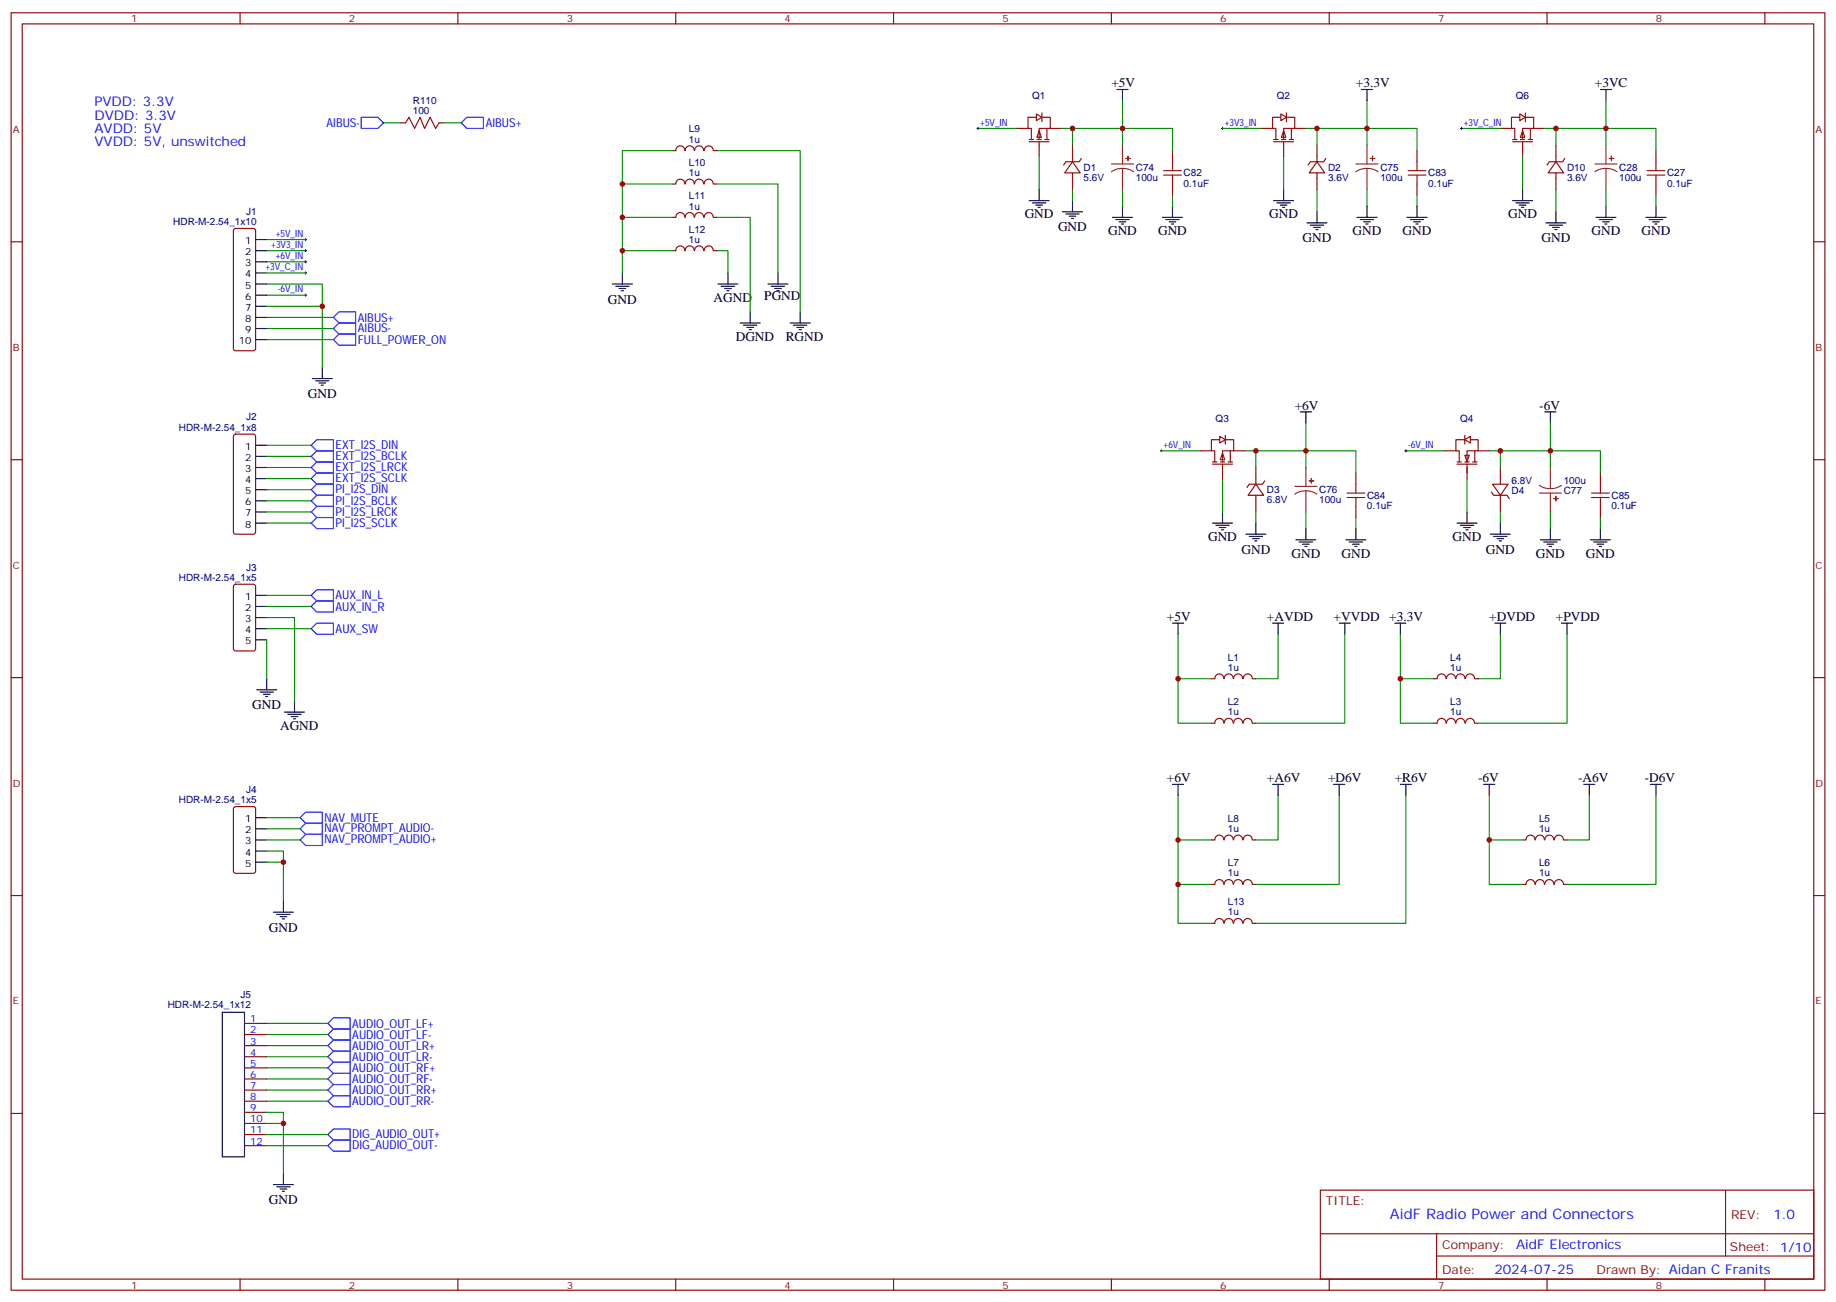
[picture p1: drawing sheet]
<svg xmlns="http://www.w3.org/2000/svg" width="583mm" height="413mm" viewBox="0 0 583 413" stroke-linecap="round" stroke-linejoin="round" font-family="sans-serif">
<g fill="none" stroke="#870000" stroke-width=".35">
<path d="M3.5 4.1h575.8v405.3h-575.8zM7.1 7.6h568.6v398.3h-568.6zM76.2 4.1v3.5M145.3 4.1v3.5M214.5 4.1v3.5M283.6 4.1v3.5M352.8 4.1v3.5M421.9 4.1v3.5M491.1 4.1v3.5M560.2 4.1v3.5M127 39h1.8M139.3 39h1.8"/>
<path d="M329.1 37.2h-2.8v3.5h1.1v3.6M330.9 37.2h2.5v3.5h-3.6v3.6M322.8 40.7h3.5M326.7 45h6.3M326.7 44.3h1.4M329.1 44.3h1.5M329.8 41.5l.8 2.1h-1.5zM329.8 45v4.6M331.6 44.3h1.4M332.3 40.7v3.6M333.4 40.7h3.5M3.5 76.7h3.6"/>
<path d="M575.7 76.7h3.6M3.5 145.9h3.6M575.7 145.9h3.6M3.5 215h3.6M575.7 215h3.6M3.5 284.2h3.6M575.7 284.2h3.6M3.5 353.3h3.6M575.7 353.3h3.6M419.1 377.6h156.6v28.3h-156.6zM547.7 377.7v20.9M419.1 391.5h156.5"/>
<path d="M456 398.6h119.6M456 391.5v14.1M76.2 405.9v3.5M145.3 405.9v3.5M214.5 405.9v3.5M283.6 405.9v3.5M352.8 405.9v3.5M421.9 405.9v3.5M491.1 405.9v3.5M560.2 405.9v3.5"/>
</g>
<path d="M114.7 37.2h5.2l1.8 1.8-1.8 1.7h-5.2zM146.4 39l1.8-1.8h5.3v3.5h-5.3z" fill="none" stroke="#00f" stroke-width=".35"/>
<path d="M128.8 39l1-1.8 1.8 3.5 1.7-3.5 1.5 3.5 1.7-3.5 1.8 3.5 1-1.7" fill="none" stroke="#a10000" stroke-width=".35"/>
<path d="M121.7 39h5.3M141.1 39h5.3" fill="none" stroke="#008700" stroke-width=".35"/>
<path d="M329 36.2l1.7 1-1.7 1.1z" fill="#fff" stroke="#870000" stroke-width=".35"/>
<g fill="none" stroke="#870000" stroke-width=".35">
<path d="M330.7 35.8v2.8M406.8 37.2h-2.9v3.5h1.1v3.6M408.5 37.2h2.5v3.5h-3.5v3.6M340.4 51.3l2.5 3.6h-4.9zM340.4 46v5.3M340.4 54.9v5.2M343.3 50.3l-.8 1h-4.2l-.7 1.1M400.4 40.7h3.5M404.3 45h6.3M404.3 44.3h1.4M406.8 44.3h1.4M407.5 41.5l.7 2.1h-1.4z"/>
<path d="M407.5 45v4.6M409.2 44.3h1.4M409.9 40.7v3.6M411 40.7h3.5"/>
</g>
<g fill="none" stroke="#008700" stroke-width=".35">
<path d="M356.3 31.9v8.8h-19.4M433.9 31.9v8.8h-19.4M310.4 40.7h12.4M329.8 49.6v10.5M340.4 40.7v5.3M356.3 40.7v5.3M388.1 40.7h12.3M407.5 49.6v10.5M418 40.7v5.3M433.9 40.7v5.3M340.4 60.1v3.6M356.3 60.1v5.3"/>
<path d="M433.9 60.1v5.3"/>
</g>
<g fill="none" stroke="#000" stroke-width=".35">
<path d="M354.5 28.4h3.6M356.3 28.4v3.5M432.2 28.4h3.5M433.9 28.4v3.5M326.7 63.7h6.3M327.7 64.4h4.3M328.8 65.1h2.1M329.5 65.8h.7M329.8 60.1v3.6M337.3 67.2h6.3M338.3 67.9h4.2M339.4 68.6h2.1"/>
<path d="M340.1 69.3h.7M340.4 63.7v3.5M353.1 69h6.4M354.2 69.7h4.2M355.2 70.4h2.2M356 71.1h.7M356.3 65.4v3.6M404.3 63.7h6.3M405.3 64.4h4.3M406.4 65.1h2.1M407.1 65.8h.7M407.5 60.1v3.6"/>
<path d="M430.7 69h6.4M431.8 69.7h4.2M432.9 70.4h2.1M433.6 71.1h.7M433.9 65.4v3.6"/>
</g>
<path d="M310.1 40.7h.7M310.4 40.4v.7M387.7 40.7h.7M388.1 40.4v.7" fill="none" stroke="#000" stroke-width=".32"/>
<path d="M352.8 52h7M356.3 53.4l-1.8 .3-1.7 .8M356.3 53.4l1.9 .3 1.6 .8M356.3 46v6M356.3 53.4v6.7M430.4 52h7M433.9 53.4l-1.8 .3-1.7 .8M433.9 53.4l1.9 .3 1.6 .8M433.9 46v6M433.9 53.4v6.7" fill="none" stroke="#8c2424" stroke-width=".35"/>
<g fill="#8c2424" stroke="#8c2424" stroke-width=".35">
<path d="M357.4 50.3h1.4z"/>
<path d="M358 49.6l.1 1.4z"/>
<path d="M435 50.3h1.4z"/>
<path d="M435.6 49.6l.1 1.4z"/>
</g>
<path d="M406.6 36.2l1.7 1-1.7 1.1z" fill="#fff" stroke="#870000" stroke-width=".35"/>
<g fill="none" stroke="#870000" stroke-width=".35">
<path d="M408.3 35.8v2.8M418 51.3l2.5 3.6h-4.9zM418 46v5.3M418 54.9v5.2M420.9 50.3l-.7 1h-4.3l-.7 1.1M387.3 139.5h-2.8v3.6h1.1v3.5M389.1 139.5h2.5v3.6h-3.5v3.5M381 143.1h3.5M384.9 147.3h6.3M384.9 146.6h1.4M387.3 146.6h1.5M388.1 143.8l.7 2.1h-1.5z"/>
<path d="M388.1 147.3v4.6M389.8 146.6h1.4M390.5 143.1v3.5M391.6 143.1h3.5M398.6 153.6l2.5 3.6h-4.9zM398.6 148.3v5.3M398.6 157.2v5.3M401.5 152.6l-.7 1h-4.3l-.7 1.1"/>
</g>
<path d="M418 60.1v7.1M414.5 134.2v8.9h-19.4M368.7 143.1h12.3M388.1 151.9v10.6M398.6 143.1v5.2M414.5 143.1v5.2M398.6 162.5v3.5M414.5 162.5v5.2" fill="none" stroke="#008700" stroke-width=".35"/>
<g fill="none" stroke="#000" stroke-width=".35">
<path d="M414.9 70.7h6.3M415.9 71.4h4.3M417 72.1h2.1M417.7 72.8h.7M418 67.2v3.5M412.7 130.7h3.6M414.5 130.7v3.5M384.9 166h6.3M385.9 166.7h4.3M387 167.4h2.1M387.7 168.1h.7M388.1 162.5v3.5"/>
<path d="M395.5 169.5h6.3M396.5 170.2h4.3M397.6 170.9h2.1M398.3 171.6h.7M398.6 166v3.5M411.3 171.3h6.4M412.4 172h4.2M413.5 172.7h2.1M414.2 173.4h.7M414.5 167.7v3.6"/>
</g>
<path d="M411 154.3h7M414.5 155.8l-1.8 .2-1.7 .8M414.5 155.8l1.9 .2 1.6 .8M414.5 148.3v6M414.5 155.8v6.7" fill="none" stroke="#8c2424" stroke-width=".35"/>
<g fill="#8c2424" stroke="#8c2424" stroke-width=".35">
<path d="M415.6 152.6h1.4z"/>
<path d="M416.2 151.9l.1 1.4z"/>
</g>
<path d="M368.3 143.1h.7M368.7 142.7v.7" fill="none" stroke="#000" stroke-width=".32"/>
<path d="M387.2 138.5l1.7 1-1.7 1.1z" fill="#fff" stroke="#870000" stroke-width=".35"/>
<g fill="none" stroke="#870000" stroke-width=".35">
<path d="M388.9 138.1v2.8M473.4 156.1l.7 1.1h4.3l.7 1M473.8 153.6h4.9l-2.5 3.6zM476.2 148.3v5.3M476.2 157.2v5.3M388.4 215.3a1.41 1.41 0 0 0-1.4-1.5 1.41 1.41 0 0 0-1.4 1.5l-1.1 .1M388.6 215.3a1.41 1.41 0 0 1 1.4-1.5 1.41 1.41 0 0 1 1.4 1.5M391.6 215.3a1.41 1.41 0 0 1 1.4-1.5 1.41 1.41 0 0 1 1.4 1.5M394.7 215.3a1.41 1.41 0 0 1 1.4-1.5 1.41 1.41 0 0 1 1.4 1.5M397.6 215.4h1M455.1 215.4h1M456.2 215.3a1.41 1.41 0 0 1 1.4-1.5 1.41 1.41 0 0 1 1.4 1.5"/>
<path d="M459.2 215.3a1.41 1.41 0 0 1 1.4-1.5 1.41 1.41 0 0 1 1.4 1.5M462.2 215.3a1.41 1.41 0 0 1 1.4-1.5 1.41 1.41 0 0 1 1.4 1.5M465.2 215.3a1.41 1.41 0 0 1 1.4-1.5 1.41 1.41 0 0 1 1.4 1.5M468.1 215.4h1.1M388.4 229.5a1.41 1.41 0 0 0-1.4-1.5 1.41 1.41 0 0 0-1.4 1.5h-1.1M388.6 229.5a1.41 1.41 0 0 1 1.4-1.5 1.41 1.41 0 0 1 1.4 1.5M391.6 229.5a1.41 1.41 0 0 1 1.4-1.5 1.41 1.41 0 0 1 1.4 1.5M394.7 229.5a1.41 1.41 0 0 1 1.4-1.5 1.41 1.41 0 0 1 1.4 1.5M397.6 229.5h1M455.1 229.5h1M456.2 229.5a1.41 1.41 0 0 1 1.4-1.5 1.41 1.41 0 0 1 1.4 1.5M459.2 229.5a1.41 1.41 0 0 1 1.4-1.5 1.41 1.41 0 0 1 1.4 1.5"/>
<path d="M462.2 229.5a1.41 1.41 0 0 1 1.4-1.5 1.41 1.41 0 0 1 1.4 1.5M465.2 229.5a1.41 1.41 0 0 1 1.4-1.5 1.41 1.41 0 0 1 1.4 1.5M468.1 229.5h1.1M384.5 266.5h1.1M385.6 266.5a1.41 1.41 0 0 1 1.4-1.5 1.41 1.41 0 0 1 1.4 1.5M388.6 266.5a1.41 1.41 0 0 1 1.4-1.5 1.41 1.41 0 0 1 1.4 1.5M391.6 266.5a1.41 1.41 0 0 1 1.4-1.5 1.41 1.41 0 0 1 1.4 1.5M394.7 266.5a1.41 1.41 0 0 1 1.4-1.5 1.41 1.41 0 0 1 1.4 1.5M397.6 266.5h1M483.3 266.5h1.1M484.4 266.5a1.41 1.41 0 0 1 1.4-1.5 1.41 1.41 0 0 1 1.4 1.5M487.4 266.5a1.41 1.41 0 0 1 1.4-1.5 1.41 1.41 0 0 1 1.4 1.5"/>
<path d="M490.4 266.5a1.41 1.41 0 0 1 1.4-1.5 1.41 1.41 0 0 1 1.4 1.5M493.4 266.5a1.41 1.41 0 0 1 1.4-1.5 1.41 1.41 0 0 1 1.4 1.5M496.4 266.5h1M388.4 280.6a1.41 1.41 0 0 0-1.4-1.5 1.41 1.41 0 0 0-1.4 1.5h-1.1M388.6 280.6a1.41 1.41 0 0 1 1.4-1.5 1.41 1.41 0 0 1 1.4 1.5M391.6 280.6a1.41 1.41 0 0 1 1.4-1.5 1.41 1.41 0 0 1 1.4 1.5M394.7 280.6a1.41 1.41 0 0 1 1.4-1.5 1.41 1.41 0 0 1 1.4 1.5M397.6 280.6h1M487.2 280.6a1.41 1.41 0 0 0-1.4-1.5 1.41 1.41 0 0 0-1.4 1.5h-1.1M487.4 280.6a1.41 1.41 0 0 1 1.4-1.5 1.41 1.41 0 0 1 1.4 1.5M490.4 280.6a1.41 1.41 0 0 1 1.4-1.5 1.41 1.41 0 0 1 1.4 1.5M493.4 280.6a1.41 1.41 0 0 1 1.4-1.5 1.41 1.41 0 0 1 1.4 1.5"/>
<path d="M496.4 280.6h1"/>
</g>
<g fill="none" stroke="#000" stroke-width=".35">
<path d="M490.4 130.7h3.5M492.1 130.7v3.5M462.5 166h6.3M463.5 166.7h4.3M464.6 167.4h2.1M465.3 168.1h.7M465.7 162.5v3.5M473.1 169.5h6.3M474.1 170.2h4.3M475.2 170.9h2.1M475.9 171.6h.7M476.2 166v3.5"/>
<path d="M488.9 171.3h6.4M490 172h4.2M491.1 172.7h2.1M491.8 173.4h.7M492.1 167.7v3.6M372.2 197.7h3.5M373.9 197.7v3.6M403.9 197.7h3.6M405.7 197.7v3.6M425.1 197.7h3.5M426.9 197.7v3.6M442.7 197.7h3.6"/>
<path d="M444.5 197.7v3.6M474.5 197.7h3.5M476.2 197.7v3.6M495.7 197.7h3.5M497.4 197.7v3.6M372.2 248.9h3.5M373.9 248.9v3.5M403.9 248.9h3.6M405.7 248.9v3.5M423.3 248.9h3.6M425.1 248.9v3.5M471 248.9h3.5"/>
<path d="M472.7 248.9v3.5M502.7 248.9h3.5M504.5 248.9v3.5M523.9 248.9h3.5M525.6 248.9v3.5"/>
</g>
<g fill="none" stroke="#008700" stroke-width=".35">
<path d="M492.1 134.2v8.9h-19.4M446.3 143.1h12.3M465.7 151.9v10.6M476.2 143.1v5.2M492.1 143.1v5.2M476.2 162.5v3.5M492.1 162.5v5.2M373.9 201.3v14.1h10.6M373.9 215.4v14.1h10.6M405.7 201.3v14.1h-7.1M426.9 201.3v28.2h-28.3M444.5 215.4v14.1h10.6"/>
<path d="M444.5 201.3v14.1h10.6M476.2 201.3v14.1h-7M497.4 201.3v28.2h-28.2M373.9 252.4v14.1h10.6M405.7 252.4v14.1h-7.1M425.1 252.4v28.2h-26.5M472.7 252.4v14.1h10.6M504.5 252.4v14.1h-7.1M525.6 252.4v28.2h-28.2M373.9 266.5v14.1h10.6M472.7 266.5v14.1h10.6"/>
</g>
<path d="M445.9 143.1h.7M446.3 142.7v.7" fill="none" stroke="#000" stroke-width=".32"/>
<path d="M488.6 154l1.7 .8 1.8 .2M488.6 156.5h7.1M492.1 148.3v6.7M492.1 156.5v6M495.7 154l-1.7 .8-1.9 .2" fill="none" stroke="#8c2424" stroke-width=".35"/>
<g fill="#8c2424" stroke="#8c2424" stroke-width=".35">
<path d="M493.2 158.2h1.4z"/>
<path d="M493.9 157.5v1.4z"/>
</g>
<g fill="#fff" stroke="#870000" stroke-width=".35">
<path d="M465 144.5h1.4l-.7 2.1z"/>
<path d="M465 139.5l1.7-1v2.1z"/>
</g>
<g fill="none" stroke="#870000" stroke-width=".35">
<path d="M482.6 37.2h-2.8v3.5h1v3.6M484.4 37.2h2.4v3.5h-3.5v3.6M213.4 58.4h1.1M214.5 58.4a1.41 1.41 0 0 1 1.4-1.5 1.41 1.41 0 0 1 1.4 1.5M217.3 47.8a1.41 1.41 0 0 0-1.4-1.5 1.41 1.41 0 0 0-1.4 1.5h-1.1M217.5 47.8a1.41 1.41 0 0 1 1.4-1.5 1.41 1.41 0 0 1 1.4 1.5M217.5 58.4a1.41 1.41 0 0 1 1.4-1.5 1.41 1.41 0 0 1 1.4 1.5M220.5 47.8a1.41 1.41 0 0 1 1.4-1.5 1.41 1.41 0 0 1 1.4 1.5M220.5 58.4a1.41 1.41 0 0 1 1.4-1.5 1.41 1.41 0 0 1 1.4 1.5M223.6 47.8a1.41 1.41 0 0 1 1.4-1.5 1.41 1.41 0 0 1 1.4 1.5M223.6 58.4a1.41 1.41 0 0 1 1.4-1.5 1.41 1.41 0 0 1 1.4 1.5M226.5 47.8h1"/>
<path d="M226.5 58.4h1M372.2 47.8v3.5M372.2 58.4v3.5M449.8 47.8v3.5M449.8 58.4v3.5M476.2 40.7h3.6M480.1 45h6.4M480.1 44.3h1.4M482.6 44.3h1.4M483.3 41.5l.7 2.1h-1.4zM483.3 45v4.6M485.1 44.3h1.4"/>
<path d="M485.8 40.7v3.6M486.8 40.7h3.6M493.9 51.3l2.5 3.6h-5zM493.9 46v5.3M493.9 54.9v5.2M496.7 50.3l-.7 1h-4.2l-.7 1.1M525.6 47.8v3.5M525.6 58.4v3.5M74.3 72.7l.5-.2h5.6l.5 .2 .2 .5v37.4l-.2 .5-.5 .2h-5.6l-.5-.2-.2-.5v-37.4zM217.3 68.9a1.41 1.41 0 0 0-1.4-1.5 1.41 1.41 0 0 0-1.4 1.5l-1.1 .1M217.3 79.5a1.41 1.41 0 0 0-1.4-1.5 1.41 1.41 0 0 0-1.4 1.5l-1.1 .1M217.5 68.9a1.41 1.41 0 0 1 1.4-1.5 1.41 1.41 0 0 1 1.4 1.5"/>
<path d="M217.5 79.5a1.41 1.41 0 0 1 1.4-1.5 1.41 1.41 0 0 1 1.4 1.5M220.5 68.9a1.41 1.41 0 0 1 1.4-1.5 1.41 1.41 0 0 1 1.4 1.5M220.5 79.5a1.41 1.41 0 0 1 1.4-1.5 1.41 1.41 0 0 1 1.4 1.5M223.6 68.9a1.41 1.41 0 0 1 1.4-1.5 1.41 1.41 0 0 1 1.4 1.5M223.6 79.5a1.41 1.41 0 0 1 1.4-1.5 1.41 1.41 0 0 1 1.4 1.5M226.5 69h1M226.5 79.6h1M74.3 138l.5-.2h5.6l.5 .2 .2 .5v30.3l-.2 .5-.5 .2h-5.6l-.5-.2-.2-.5v-30.3zM465 139.5h-2.9v3.6h1.1v3.5M465 138.1v2.8M466.7 139.5h2.5v3.6h-3.5v3.5M430.4 150.1v3.5"/>
<path d="M458.6 143.1h3.5M462.5 147.3h6.3M462.5 146.6h1.4M465 146.6h1.4M465.7 147.3v4.6M467.4 146.6h1.4M468.1 143.1v3.5M469.2 143.1h3.5M508 150.1v3.5M430.4 160.7v3.5M508 160.7v3.5M74.3 185.6l.5-.2h5.6l.7 .4v20l-.4 .7-5.9 .1-.7-.5v-20z"/>
<path d="M74.3 256.1l.5-.2h5.6l.7 .5v20l-.4 .7h-5.9l-.7-.5v-20zM388.4 293a1.41 1.41 0 0 0-1.4-1.5 1.41 1.41 0 0 0-1.4 1.5h-1.1M388.6 293a1.41 1.41 0 0 1 1.4-1.5 1.41 1.41 0 0 1 1.4 1.5M391.6 293a1.41 1.41 0 0 1 1.4-1.5 1.41 1.41 0 0 1 1.4 1.5M394.7 293a1.41 1.41 0 0 1 1.4-1.5 1.41 1.41 0 0 1 1.4 1.5M397.6 293h1M77.6 324.7h7.1M77.6 328.3h7.1M77.6 331.8h7.1M77.6 335.3h7.1M77.6 338.8h7.1M77.6 342.4h7.1"/>
<path d="M77.6 345.9h7.1M77.6 349.4h7.1M77.6 353h7.1M77.6 356.5h7.1M77.6 360h7.1M77.6 363.5h7.1"/>
</g>
<g fill="none" stroke="#000" stroke-width=".35">
<path d="M81.1 76h3.6M81.1 79.6h3.6M369 69h6.4M370.1 69.7h4.2M371.1 70.4h2.1M371.8 71.1h.7M372.2 65.4v3.6M446.6 69h6.4M447.7 69.7h4.2M448.7 70.4h2.1M449.4 71.1h.7M449.8 65.4v3.6"/>
<path d="M490.7 70.7h6.4M491.8 71.4h4.2M492.8 72.1h2.1M493.5 72.8h.7M493.9 67.2v3.5M522.5 69h6.3M523.5 69.7h4.3M524.6 70.4h2.1M525.3 71.1h.7M525.6 65.4v3.6M81.1 90.1h3.6M81.1 83.1h3.6"/>
<path d="M81.1 86.6h3.6M81.1 93.7h3.6M81.1 97.2h3.6M194.4 90.1h6.3M195.4 90.8h4.3M196.5 91.5h2.1M197.2 92.3h.7M197.6 86.6v3.5M227.9 90.1h6.3M229 90.8h4.2M230 91.5h2.1M230.7 92.3h.7"/>
<path d="M231.1 86.6v3.5M238.1 99v3.5M243.8 90.1h6.3M244.8 90.8h4.3M245.9 91.5h2.1M246.6 92.3h.7M246.9 86.6v3.5M254 99v3.5M81.1 100.7h3.6M81.1 104.2h3.6M81.1 107.8h3.6M102.3 116.6v3.5"/>
<path d="M234.9 102.5h6.4M236 103.2h4.2M237.1 103.9h2.1M237.8 104.6h.7M250.8 102.5h6.4M251.9 103.2h4.2M252.9 103.9h2.2M253.6 104.6h.8M99.1 120.1h6.4M100.2 120.8h4.2M101.2 121.5h2.2M102 122.2h.7"/>
<path d="M81.1 141.3h3.6M81.1 144.8h3.6M81.1 148.3h3.6M81.1 151.9h3.6M81.1 155.4h3.6M81.1 158.9h3.6M81.1 162.5h3.6M81.1 166h3.6M427.2 171.3h6.4M428.3 172h4.2M429.3 172.7h2.1M430 173.4h.7"/>
<path d="M430.4 167.7v3.6M504.8 171.3h6.4M505.9 172h4.2M506.9 172.7h2.2M507.6 173.4h.8M508 167.7v3.6M81.1 188.9h3.6M81.1 192.4h3.6M81.1 196h3.6M81.1 199.5h3.6M81.1 203h3.6M81.5 218.9h6.3"/>
<path d="M82.5 219.6h4.3M84.7 215.4v3.5M83.6 220.3h2.1M84.3 221h.7M90.3 226h6.4M91.4 226.7h4.2M92.4 227.4h2.1M93.1 228.1h.7M93.5 222.4v3.6M81.1 259.5h3.6M444.5 248.9h3.5M446.3 248.9v3.5"/>
<path d="M81.1 263h3.6M81.1 266.5h3.6M81.1 270.1h3.6M81.1 273.6h3.6M86.8 289.5h6.3M87.8 290.2h4.3M88.9 290.9h2.1M89.6 291.6h.7M90 285.9v3.6M70.6 321.2h7v45.9h-7zM86.8 375.9h6.3M87.8 376.6h4.3"/>
<path d="M88.9 377.3h2.1M89.6 378h.7M90 372.4v3.5"/>
</g>
<g fill="none" stroke="#008700" stroke-width=".35">
<path d="M197.6 58.4h15.8M213.4 47.8h-15.8v38.8M227.5 58.4h19.4v28.2M227.5 47.8h26.5v51.2M356.3 40.7h15.9v7.1M433.9 40.7h15.9v7.1M509.8 40.7h15.8v7.1M84.7 79.6h12.3M84.7 76h12.3M197.6 69h15.8M197.6 79.6h15.8M227.5 79.6h3.6v7"/>
<path d="M227.5 69h10.6v30M372.2 61.9v3.5M449.8 61.9v3.5M493.9 60.1v7.1M525.6 61.9v3.5M84.7 90.1h17.6v26.5M84.7 83.1h12.3M84.7 93.7h12.3M84.7 86.6h12.3M84.7 97.2h17.6M84.7 100.7h21.1M84.7 104.2h21.1"/>
<path d="M84.7 107.8h21.1M84.7 141.3h14.1M84.7 144.8h14.1M84.7 148.3h14.1M84.7 151.9h14.1M84.7 158.9h14.1M84.7 155.4h14.1M414.5 143.1h15.9v7M492.1 143.1h15.9v7M84.7 166h14.1M84.7 162.5h14.1M430.4 164.2v3.5"/>
<path d="M508 164.2v3.5M84.7 196h8.8v26.4M84.7 188.9h14.1M84.7 192.4h14.1M84.7 199.5h14.1M84.7 203v12.4M84.7 259.5h10.5M446.3 252.4v40.6h-47.7M84.7 273.6h5.3v12.3M84.7 270.1h5.3v3.5M84.7 263h10.5M84.7 266.5h10.5"/>
<path d="M373.9 280.6v12.4h10.6M84.7 324.7h19.4M84.7 328.3h19.4M84.7 335.3h19.4M84.7 331.8h19.4M84.7 338.8h19.4M84.7 353h5.3v19.4M84.7 345.9h19.4M84.7 349.4h19.4M84.7 342.4h19.4M84.7 356.5h5.3M84.7 360h19.4"/>
<path d="M84.7 363.5h19.4"/>
</g>
<g fill="none" stroke="#a10000" stroke-width=".35">
<path d="M369.4 55.6h5.6M369.4 54.2h5.6M372.2 51.3v2.9M372.2 55.6v2.8M447 55.6h5.6M447 54.2h5.6M449.8 51.3v2.9M449.8 55.6v2.8M522.8 55.6h5.7M522.8 54.2h5.7M525.6 51.3v2.9M525.6 55.6v2.8"/>
<path d="M427.6 157.9h5.6M427.6 156.5h5.6M430.4 153.6v2.9M430.4 157.9v2.8M505.2 157.9h5.6M505.2 156.5h5.6M508 153.6v2.9M508 157.9v2.8"/>
</g>
<path d="M96.7 76h.7M96.7 79.6h.7M97 75.7v.7M97 79.2v.7M96.7 83.1h.7M96.7 93.7h.7M96.7 86.6h.7M97 82.7v.7M97 86.3v.7M97 93.3v.7" fill="none" stroke="#000" stroke-width=".32"/>
<g fill="none" stroke="#00f" stroke-width=".35">
<path d="M105.8 104.2l1.8-1.7h5.3v3.5h-5.3zM105.8 100.7l1.8-1.7h5.3v3.5h-5.3zM107.6 106h5.3v3.5h-5.3l-1.8-1.7zM98.8 141.3l1.7-1.8h5.3v3.6h-5.3zM98.8 144.8l1.7-1.7h5.3v3.5h-5.3zM98.8 158.9l1.7-1.7h5.3v3.5h-5.3zM100.5 146.6h5.3v3.5h-5.3l-1.7-1.8zM100.5 150.1h5.3v3.5h-5.3l-1.7-1.7zM100.5 153.6h5.3v3.6h-5.3l-1.7-1.8zM98.8 166l1.7-1.8h5.3v3.5h-5.3zM98.8 162.5l1.7-1.8h5.3v3.5h-5.3zM98.8 188.9l1.7-1.8h5.3v3.6h-5.3z"/>
<path d="M98.8 192.4l1.7-1.7h5.3v3.5h-5.3zM100.5 197.7h5.3v3.6h-5.3l-1.7-1.8zM97 257.7h5.3v3.5h-5.3l-1.8-1.7zM95.2 266.5l1.8-1.7h5.3v3.5h-5.3zM95.2 263l1.8-1.8h5.3v3.6h-5.3zM104.1 328.3l1.7-1.8h5.3v3.5h-5.3zM104.1 335.3l1.7-1.7h5.3v3.5h-5.3zM105.8 323h5.3v3.5h-5.3l-1.7-1.8zM105.8 330h5.3v3.6h-5.3l-1.7-1.8zM105.8 337.1h5.3v3.5h-5.3l-1.7-1.8zM104.1 349.4l1.7-1.7h5.3v3.5h-5.3zM104.1 342.4l1.7-1.8h5.3v3.5h-5.3z"/>
<path d="M105.8 344.1h5.3v3.6h-5.3l-1.7-1.8zM104.1 360l1.7-1.8h5.3v3.6h-5.3zM105.8 361.8h5.3v3.5h-5.3l-1.7-1.8z"/>
</g>
<path d="M482.4 36.2l1.8 1-1.8 1.1z" fill="#fff" stroke="#870000" stroke-width=".35"/>
<path d="M484.2 35.8v2.8" fill="none" stroke="#870000" stroke-width=".35"/>
<path d="M509.8 31.9v8.8h-19.4M463.9 40.7h12.3M483.3 49.6v10.5M493.9 40.7v5.3M509.8 40.7v5.3M509.8 60.1v5.3" fill="none" stroke="#008700" stroke-width=".35"/>
<path d="M508 28.4h3.5M509.8 28.4v3.5M480.1 63.7h6.4M481.2 64.4h4.2M482.2 65.1h2.2M483 65.8h.7M483.3 60.1v3.6M506.6 69h6.3M507.6 69.7h4.3M508.7 70.4h2.1M509.4 71.1h.7M509.8 65.4v3.6" fill="none" stroke="#000" stroke-width=".35"/>
<path d="M463.5 40.7h.8M463.9 40.4v.7" fill="none" stroke="#000" stroke-width=".32"/>
<path d="M506.2 52h7.1M509.8 53.4l-1.9 .3-1.7 .8M509.8 53.4l1.8 .3 1.7 .8M509.8 46v6M509.8 53.4v6.7" fill="none" stroke="#8c2424" stroke-width=".35"/>
<g fill="#8c2424" stroke="#8c2424" stroke-width=".35">
<path d="M510.8 50.3h1.4z"/>
<path d="M511.5 49.6v1.4z"/>
</g>
<g fill="#c00">
<circle cx="356.3" cy="40.7" r=".88"/>
<circle cx="433.9" cy="40.7" r=".88"/>
<circle cx="414.5" cy="143.1" r=".88"/>
<circle cx="472.7" cy="266.5" r=".88"/>
<circle cx="373.9" cy="266.5" r=".88"/>
<circle cx="492.1" cy="143.1" r=".88"/>
<circle cx="373.9" cy="215.4" r=".88"/>
<circle cx="444.5" cy="215.4" r=".88"/>
<circle cx="197.6" cy="58.4" r=".88"/>
<circle cx="197.6" cy="69" r=".88"/>
<circle cx="197.6" cy="79.6" r=".88"/>
<circle cx="373.9" cy="280.6" r=".88"/>
<circle cx="398.6" cy="143.1" r=".88"/>
<circle cx="340.4" cy="40.7" r=".88"/>
<circle cx="418" cy="40.7" r=".88"/>
<circle cx="476.3" cy="143.1" r=".88"/>
<circle cx="90" cy="273.6" r=".88"/>
<circle cx="90" cy="356.5" r=".88"/>
<circle cx="102.3" cy="97.2" r=".88"/>
<circle cx="493.9" cy="40.7" r=".88"/>
<circle cx="509.8" cy="40.7" r=".88"/>
</g>
<text font-size="4.6" fill="#00f" x="441.2" y="386.7">AidF Radio Power and Connectors</text>
<g font-size="4.2">
<text x="352.8" y="27.7">+5V</text>
<text x="430.4" y="27.7">+3.3V</text>
<text x="506.2" y="27.7">+3VC</text>
<text x="325.3" y="69.3">GND</text>
<text x="402.9" y="69.3">GND</text>
<text x="478.7" y="69.3">GND</text>
<text x="335.8" y="73.4">GND</text>
<text x="351.7" y="74.6">GND</text>
<text x="367.6" y="74.6">GND</text>
<text x="413.5" y="76.9">GND</text>
<text x="429.3" y="74.6">GND</text>
<text x="445.2" y="74.6">GND</text>
<text x="489.3" y="76.9">GND</text>
<text x="505.2" y="74.6">GND</text>
<text x="521.1" y="74.6">GND</text>
<text x="226.5" y="95.8">AGND</text>
<text x="242.6" y="95.1">PGND</text>
<text x="193" y="96.3">GND</text>
<text x="233.5" y="108.1">DGND</text>
<text x="249.4" y="108.1">RGND</text>
<text x="97.7" y="126.3">GND</text>
<text x="411" y="130">+6V</text>
<text x="488.6" y="130">-6V</text>
<text x="383.5" y="171.6">GND</text>
<text x="461.1" y="171.6">GND</text>
<text x="394.1" y="175.7">GND</text>
<text x="409.9" y="176.9">GND</text>
<text x="425.8" y="176.9">GND</text>
<text x="471.7" y="175.7">GND</text>
<text x="487.5" y="176.9">GND</text>
<text x="503.4" y="176.9">GND</text>
<text x="370.4" y="197">+5V</text>
<text x="402.2" y="197">+AVDD</text>
<text x="423.3" y="197">+VVDD</text>
<text x="441" y="197">+3.3V</text>
<text x="472.7" y="197">+DVDD</text>
<text x="493.9" y="197">+PVDD</text>
<text x="80.1" y="225.1">GND</text>
<text x="88.9" y="231.6">AGND</text>
<text x="370.4" y="248.2">+6V</text>
<text x="402.2" y="248.2">+A6V</text>
<text x="421.6" y="248.2">+D6V</text>
<text x="442.7" y="248.2">+R6V</text>
<text x="469.2" y="248.2">-6V</text>
<text x="500.9" y="248.2">-A6V</text>
<text x="522.1" y="248.2">-D6V</text>
<text x="85.4" y="295.6">GND</text>
<text x="85.4" y="382.1">GND</text>
</g>
<g font-size="4.2" fill="#00f">
<text x="30" y="33.7">PVDD: 3.3V</text>
<text x="30" y="37.9">DVDD: 3.3V</text>
<text x="30" y="42.2">AVDD: 5V</text>
<text x="30" y="46.4">VVDD: 5V, unswitched</text>
<text x="562.9" y="386.9">1.0</text>
<text x="481.3" y="396.5">AidF Electronics</text>
<text x="474.4" y="404.3">2024-07-25</text>
</g>
<g font-size="3.9" fill="#00f">
<text x="103.7" y="40.3">AIBUS-</text>
<text x="154.2" y="40.4">AIBUS+</text>
<text x="113.6" y="102.1">AIBUS+</text>
<text x="113.6" y="105.5">AIBUS-</text>
<text x="113.6" y="109.1">FULL_POWER_ON</text>
<text x="106.5" y="142.4">EXT_I2S_DIN</text>
<text x="106.5" y="146">EXT_I2S_BCLK</text>
<text x="106.5" y="149.5">EXT_I2S_LRCK</text>
<text x="106.5" y="153">EXT_I2S_SCLK</text>
<text x="106.5" y="160.1">PI_I2S_BCLK</text>
<text x="106.5" y="156.6">PI_I2S_DIN</text>
<text x="106.5" y="167.1">PI_I2S_SCLK</text>
<text x="106.5" y="163.6">PI_I2S_LRCK</text>
<text x="106.5" y="190.1">AUX_IN_L</text>
<text x="106.5" y="193.9">AUX_IN_R</text>
<text x="106.5" y="200.8">AUX_SW</text>
<text x="103" y="260.8">NAV_MUTE</text>
<text x="103" y="267.6">NAV_PROMPT_AUDIO+</text>
<text x="103" y="264.1">NAV_PROMPT_AUDIO-</text>
<text x="111.8" y="326.1">AUDIO_OUT_LF+</text>
<text x="111.8" y="329.6">AUDIO_OUT_LF-</text>
<text x="111.8" y="333.1">AUDIO_OUT_LR+</text>
<text x="111.8" y="336.6">AUDIO_OUT_LR-</text>
<text x="111.8" y="340.2">AUDIO_OUT_RF+</text>
<text x="111.8" y="347.2">AUDIO_OUT_RR+</text>
<text x="111.8" y="343.7">AUDIO_OUT_RF-</text>
<text x="111.8" y="350.7">AUDIO_OUT_RR-</text>
<text x="111.8" y="364.5">DIG_AUDIO_OUT-</text>
<text x="111.8" y="361.2">DIG_AUDIO_OUT+</text>
</g>
<g font-size="3.9" fill="#800">
<text x="420.9" y="382.2">TITLE:</text>
<text x="549.5" y="386.9">REV:</text>
<text x="457.8" y="396.4">Company:</text>
<text x="549.1" y="397.1">Sheet: 1/10</text>
<text x="457.8" y="404.1">Date:</text>
<text x="506.8" y="404.2">Drawn By: Aidan C Franits</text>
</g>
<g font-size="3.2" fill="#800">
<text x="41.6" y="7.1">1</text>
<text x="110.8" y="7.1">2</text>
<text x="179.9" y="7.1">3</text>
<text x="249.1" y="7.1">4</text>
<text x="318.2" y="7.1">5</text>
<text x="387.3" y="7.1">6</text>
<text x="456.5" y="7.1">7</text>
<text x="525.6" y="7.1">8</text>
<text x="4.1" y="42.2">A</text>
<text x="576.3" y="42.2">A</text>
<text x="4.1" y="111.3">B</text>
<text x="576.3" y="111.3">B</text>
<text x="4.1" y="180.4">C</text>
<text x="576.3" y="180.4">C</text>
<text x="4.1" y="249.6">D</text>
<text x="576.3" y="249.6">D</text>
<text x="4.1" y="318.7">E</text>
<text x="576.3" y="318.7">E</text>
<text x="41.6" y="408.9">1</text>
<text x="110.8" y="408.9">2</text>
<text x="179.9" y="408.9">3</text>
<text x="249.1" y="408.9">4</text>
<text x="318.2" y="408.9">5</text>
<text x="387.3" y="408.9">6</text>
<text x="456.5" y="408.9">7</text>
<text x="525.6" y="408.9">8</text>
</g>
<g font-size="3.2" fill="#000080">
<text x="131" y="32.9">R110</text>
<text x="327.6" y="31.5">Q1</text>
<text x="405.3" y="31.5">Q2</text>
<text x="481.1" y="31.5">Q6</text>
<text x="131" y="36.2">100</text>
<text x="218.7" y="45.4">1u</text>
<text x="218.7" y="42">L9</text>
<text x="218.7" y="52.6">L10</text>
<text x="218.7" y="56">1u</text>
<text x="344" y="57.5">5.6V</text>
<text x="344" y="54.2">D1</text>
<text x="360.5" y="57.5">100u</text>
<text x="360.5" y="54.2">C74</text>
<text x="375.7" y="59.2">0.1uF</text>
<text x="375.7" y="56">C82</text>
<text x="421.6" y="57.5">3.6V</text>
<text x="421.6" y="54.2">D2</text>
<text x="438.1" y="57.5">100u</text>
<text x="438.1" y="54.2">C75</text>
<text x="453.3" y="59.2">0.1uF</text>
<text x="453.3" y="56">C83</text>
<text x="497.4" y="57.5">3.6V</text>
<text x="497.4" y="54.2">D10</text>
<text x="514" y="57.5">100u</text>
<text x="514" y="54.2">C28</text>
<text x="529.2" y="59.2">0.1uF</text>
<text x="529.2" y="56">C27</text>
<text x="218.7" y="63.2">L11</text>
<text x="55" y="71.4">HDR-M-2.54_1x10</text>
<text x="78.1" y="68.2">J1</text>
<text x="218.7" y="66.6">1u</text>
<text x="218.7" y="77.2">1u</text>
<text x="218.7" y="73.8">L12</text>
<text x="56.8" y="136.7">HDR-M-2.54_1x8</text>
<text x="78.1" y="133.4">J2</text>
<text x="385.9" y="133.8">Q3</text>
<text x="463.5" y="133.9">Q4</text>
<text x="479.8" y="153.5">6.8V</text>
<text x="496.4" y="153.5">100u</text>
<text x="402.2" y="159.8">6.8V</text>
<text x="402.2" y="156.5">D3</text>
<text x="418.7" y="159.8">100u</text>
<text x="418.7" y="156.5">C76</text>
<text x="433.9" y="161.5">0.1uF</text>
<text x="433.9" y="158.3">C84</text>
<text x="479.8" y="156.7">D4</text>
<text x="496.4" y="156.8">C77</text>
<text x="511.5" y="161.5">0.1uF</text>
<text x="511.5" y="158.3">C85</text>
<text x="56.8" y="184.3">HDR-M-2.54_1x5</text>
<text x="78.1" y="181.2">J3</text>
<text x="389.8" y="209.6">L1</text>
<text x="460.3" y="209.6">L4</text>
<text x="389.8" y="213">1u</text>
<text x="460.3" y="212.8">1u</text>
<text x="389.8" y="226.9">1u</text>
<text x="389.8" y="223.7">L2</text>
<text x="460.3" y="226.9">1u</text>
<text x="460.3" y="223.7">L3</text>
<text x="78.1" y="251.7">J4</text>
<text x="56.8" y="254.9">HDR-M-2.54_1x5</text>
<text x="389.8" y="260.8">L8</text>
<text x="488.5" y="263.9">1u</text>
<text x="488.5" y="260.8">L5</text>
<text x="389.8" y="264.1">1u</text>
<text x="389.8" y="274.9">L7</text>
<text x="488.5" y="274.9">L6</text>
<text x="389.8" y="278">1u</text>
<text x="488.5" y="278">1u</text>
<text x="389.8" y="287.2">L13</text>
<text x="389.8" y="290.4">1u</text>
<text x="76.4" y="316.6">J5</text>
<text x="53.2" y="319.8">HDR-M-2.54_1x12</text>
</g>
<g font-size="3.2" fill="#00f">
<text x="311.1" y="39.9">+5V_IN</text>
<text x="388.8" y="39.9">+3V3_IN</text>
<text x="464.6" y="39.9">+3V_C_IN</text>
<text x="87.6" y="75.1">+5V_IN</text>
<text x="86.1" y="78.7">+3V3_IN</text>
<text x="87.6" y="82.2">+6V_IN</text>
<text x="84.2" y="85.7">+3V_C_IN</text>
<text x="88.2" y="92.8">-6V_IN</text>
<text x="369.4" y="142.2">+6V_IN</text>
<text x="447" y="142.2">-6V_IN</text>
<text x="79.4" y="324.4">1</text>
<text x="79.4" y="327.9">2</text>
<text x="79.4" y="331.4">3</text>
<text x="79.4" y="335">4</text>
<text x="79.4" y="338.5">5</text>
<text x="79.4" y="342">6</text>
<text x="79.4" y="345.5">7</text>
<text x="79.4" y="349.1">8</text>
<text x="79.4" y="352.6">9</text>
<text x="79.4" y="356.1">10</text>
<text x="79.4" y="359.7">11</text>
<text x="79.4" y="363.2">12</text>
</g>
<g font-size="3.2">
<text x="77.8" y="77.4">1</text>
<text x="77.8" y="81">2</text>
<text x="77.8" y="84.5">3</text>
<text x="77.8" y="88">4</text>
<text x="77.8" y="91.5">5</text>
<text x="77.8" y="95.1">6</text>
<text x="77.8" y="98.6">7</text>
<text x="77.8" y="102.1">8</text>
<text x="77.8" y="105.7">9</text>
<text x="75.8" y="109.2">10</text>
<text x="77.8" y="142.7">1</text>
<text x="77.8" y="146.2">2</text>
<text x="77.8" y="149.8">3</text>
<text x="77.8" y="153.3">4</text>
<text x="77.8" y="156.8">5</text>
<text x="77.8" y="160.3">6</text>
<text x="77.8" y="163.9">7</text>
<text x="77.8" y="167.4">8</text>
<text x="77.8" y="190.3">1</text>
<text x="77.8" y="193.9">2</text>
<text x="77.8" y="197.4">3</text>
<text x="77.8" y="200.9">4</text>
<text x="77.8" y="204.4">5</text>
<text x="77.8" y="260.9">1</text>
<text x="77.8" y="264.4">2</text>
<text x="77.8" y="267.9">3</text>
<text x="77.8" y="271.5">4</text>
<text x="77.8" y="275">5</text>
</g>
</svg>
